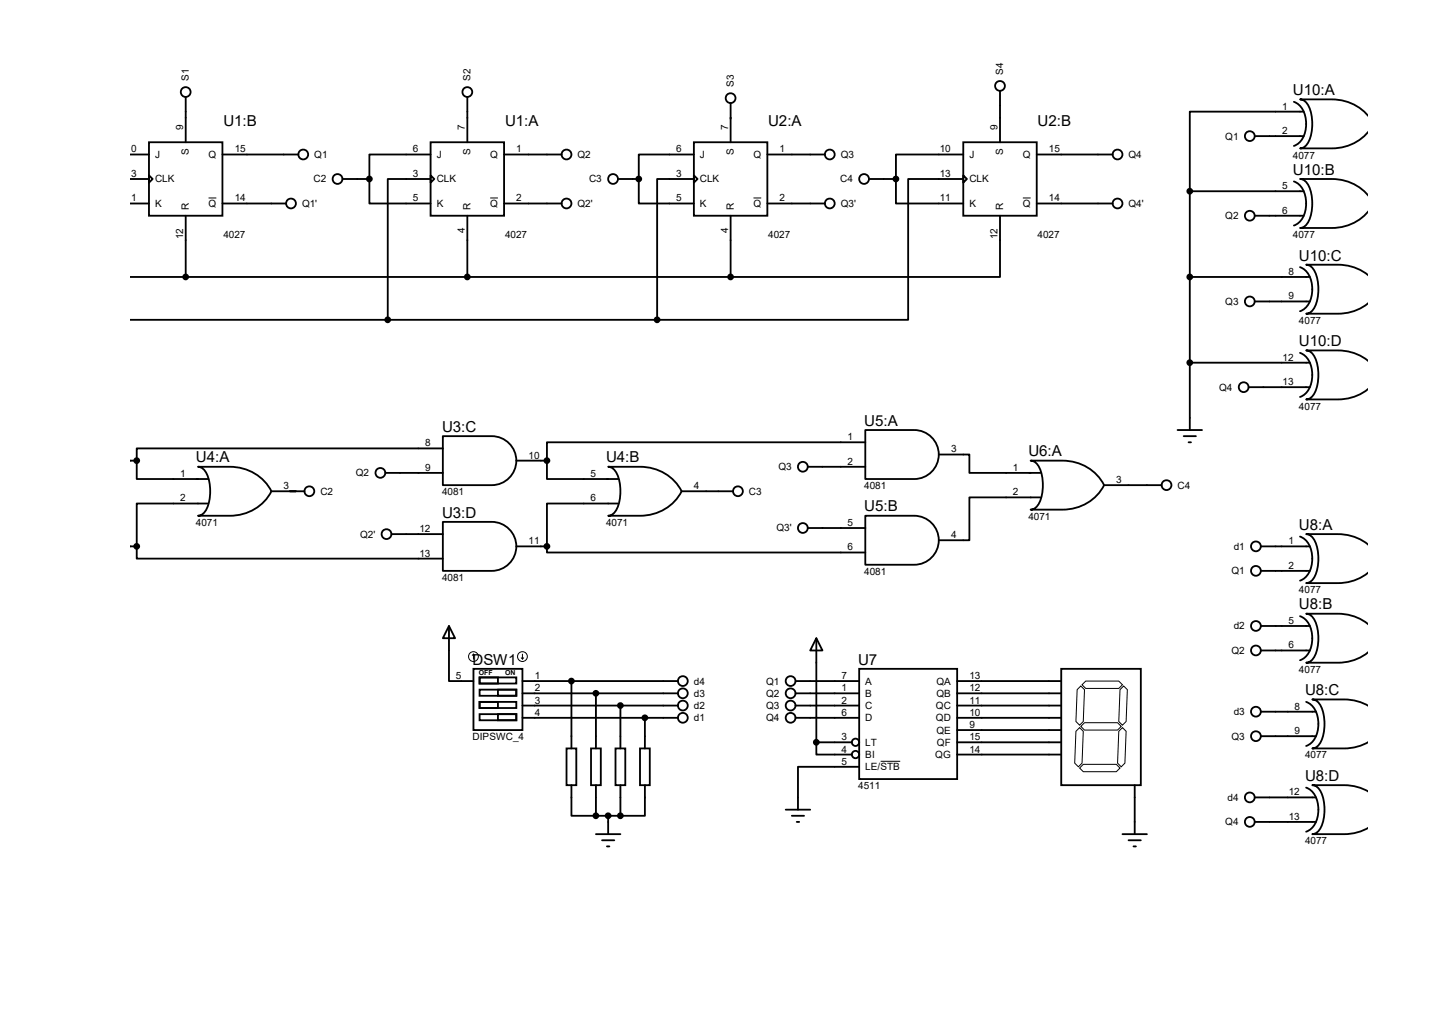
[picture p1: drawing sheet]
<svg xmlns="http://www.w3.org/2000/svg" width="297mm" height="210mm" viewBox="0 0 297 210" stroke-linecap="round" stroke-linejoin="round" font-family="sans-serif">
<g fill="none" stroke="#000" stroke-width=".38">
<path d="M207.4 18.8v10.7M27 32h3.9M27 37.1h3.9M30.9 29.5h15.2v15.2h-15.2zM30.9 36.4l.8 .7-.8 .8zM38.5 20.1v9.4M46.1 32h15.8M71 37.1h5.6M76.6 37.1v5.1h12.7M89.3 29.5h15.3v15.2h-15.3zM89.3 36.4l.8 .7-.8 .8zM89.3 32h-12.7v5.1"/>
<path d="M89.3 37.1h-8.9v29.2M96.9 20.1v9.4M104.6 32h11.9M128.2 37.1h4.3M132.5 37.1v5.1h11.4M143.9 29.5h15.3v15.2h-15.3zM143.9 36.4l.8 .7-.8 .8zM143.9 32h-11.4v5.1M143.9 37.1h-7.6v29.2M151.5 21.4v8.1M159.2 32h11.9M180.3 37.1h5.5"/>
<path d="M185.8 37.1v5.1h14M199.8 29.5h15.2v15.2h-15.2zM199.8 36.4l.8 .7-.8 .8zM199.8 32h-14v5.1M199.8 37.1h-11.4v29.2h-52.1M215 32h15.8M246.8 39.7v49.5M246.8 39.7h23.6M260.3 28.2h10.1M268.4 21.1a4.5 4.5 0 0 1 2.5 4.6 4.5 4.5 0 0 1-2.5 4.6M268.4 37.6a4.5 4.5 0 0 1 2.5 4.6 4.5 4.5 0 0 1-2.5 4.6M270.4 23.2h-23.6v16.5"/>
<path d="M283.7 23.9a9.7 9.7 0 0 0-7.4-3.3h-6.6a2.51 2.51 0 0 1 2.1 2.3 9.1 9.1 0 0 1-.7 7l-.9 .8-.5 .1h6.6a9.7 9.7 0 0 0 7.4-3.3M27 42.2h3.9M27 57.4h124.5M38.5 44.7v12.7M46.1 42.2h13.2M96.9 44.7v12.7M104.6 42.2h11.9M151.5 44.7v12.7M159.2 42.2h11.9M207.4 44.7v12.7h-55.9M215 42.2h15.8M246.8 57.4h24.9"/>
<path d="M260.3 44.7h10.1M269.7 55.4a4.5 4.5 0 0 1 2.5 4.6 4.5 4.5 0 0 1-2.5 4.6M283.7 40.4a9.7 9.7 0 0 0-7.4-3.3h-6.6a2.51 2.51 0 0 1 2.1 2.3 9.1 9.1 0 0 1-.7 7l-.9 .8-.5 .1h6.6a9.7 9.7 0 0 0 7.4-3.3M283.7 57l-.1-.1a10 10 0 0 0-6.1-2h-6.6a2.51 2.51 0 0 1 2.2 2.3 9.1 9.1 0 0 1-.7 7l-.9 .8-.6 .1h6.6a9.9 9.9 0 0 0 6.2-2.1M27 66.3h109.3M246.8 75.2h24.9M260.3 62.5h11.4M269.7 73.2a4.5 4.5 0 0 1 2.5 4.6 4.5 4.5 0 0 1-2.5 4.5M283.7 74.8l-.1-.1a10 10 0 0 0-6.1-2h-6.6a2.51 2.51 0 0 1 2.2 2.2 9.1 9.1 0 0 1-.7 7.1l-.9 .7-.6 .1h6.6a9.9 9.9 0 0 0 6.2-2.1M27 95.5h1.4M28.4 95.5v3.9h14.7M41.1 96.8h6.6a9.5 9.5 0 0 1 8.6 5.1 9.5 9.5 0 0 1-8.6 5.1h-6.6a2.51 2.51 0 0 0 2.1-2.3 9.1 9.1 0 0 0-.7-7l-.9-.8z"/>
<path d="M79.9 98.1h12M91.9 90.5h10.1a5.1 5.1 0 0 1 5.1 5 5.1 5.1 0 0 1-5.1 5.1h-10.1zM91.9 93h-63.5v2.5M107.1 95.5h6.3M113.4 95.5v3.9h14.8M126.1 96.8h6.7a9.5 9.5 0 0 1 8.6 5.1 9.5 9.5 0 0 1-8.6 5.1h-6.7a2.51 2.51 0 0 0 2.2-2.3 9.1 9.1 0 0 0-.7-7l-.9-.8zM167.6 96.8h11.9M179.5 89.2h10.1a5.1 5.1 0 0 1 5.1 5.1 5.1 5.1 0 0 1-5.1 5.1h-10.1zM179.5 91.7h-66.1v3.8M194.7 94.3h6.4v3.8h14.7M213.8 95.5h6.6a9.5 9.5 0 0 1 8.6 5.1 9.5 9.5 0 0 1-8.6 5.1h-6.6a2.51 2.51 0 0 0 2.1-2.2 9.1 9.1 0 0 0-.6-7.1l-1-.7zM244.3 89.2h5"/>
<path d="M245.5 90.5h2.6M246.5 91.7h.6M259 80.3h12.7M27 113.3h1.4M28.4 113.3v2.6h63.5M43.1 104.4h-14.7v8.9M56.3 101.9h6.9M81.2 110.8h10.7M91.9 108.2h10.1a5.1 5.1 0 0 1 5.1 5.1 5.1 5.1 0 0 1-5.1 5.1h-10.1zM107.1 113.3h6.3M113.4 113.3v1.3h66.1M128.2 104.4h-14.8v8.9"/>
<path d="M141.4 101.9h10.7M167.6 109.5h11.9M179.5 107h10.1a5.1 5.1 0 0 1 5.1 5.1 5.1 5.1 0 0 1-5.1 5h-10.1zM215.8 103.2h-14.7v8.9h-6.4M229 100.6h12M261.5 113.3h10.2M261.5 118.4h10.2M269.7 111.3a4.5 4.5 0 0 1 2.5 4.6 4.5 4.5 0 0 1-2.5 4.5M283.7 112.9l-.1-.1a10 10 0 0 0-6.1-2h-6.6a2.51 2.51 0 0 1 2.2 2.2 9.1 9.1 0 0 1-.7 7.1l-.9 .7-.6 .1h6.6a9.9 9.9 0 0 0 6.2-2.1M93.1 129.8l1.3 2.6h-2.5zM93.1 129.8v11.5h5.1M98.2 138.7h10.2v12.7h-10.2z"/>
<path d="M169.3 132.4l1.3 2.5h-2.5zM169.3 132.4v21.6M178.2 138.7h20.3v22.9h-20.3zM220.1 138.7h16.5v24.2h-16.5zM261.5 129.8h10.2M261.5 134.9h10.2M269.7 127.8a4.5 4.5 0 0 1 2.5 4.6 4.5 4.5 0 0 1-2.5 4.5M283.7 129.4l-.1-.1a10 10 0 0 0-6.1-2h-6.6a2.51 2.51 0 0 1 2.2 2.2 9.1 9.1 0 0 1-.7 7.1l-.9 .8-.6 .1h6.6a9.9 9.9 0 0 0 6.2-2.1M99.5 140.5h7.6v1.3h-7.6zM99.5 140.5h3.8v1.3h-3.8zM99.5 143h7.6v1.3h-7.6zM99.5 145.6h7.6v1.3h-7.6z"/>
<path d="M99.5 145.6h3.8v1.3h-3.8zM99.5 148.1h7.6v1.3h-7.6zM103.3 143h3.8v1.3h-3.8zM103.3 148.1h3.8v1.3h-3.8zM108.4 141.3h32.2M108.4 143.8h32.2M108.4 146.3h32.2M108.4 148.9h32.2M117.5 155.2h2v7.7h-2zM118.5 141.3v13.9M122.6 155.2h2v7.7h-2zM123.6 143.8v11.4"/>
<path d="M127.7 155.2h2v7.7h-2zM128.7 146.3v8.9M132.8 155.2h2v7.7h-2zM133.8 148.9v6.3M165 141.3h13.2M165 143.8h13.2M165 146.3h13.2M165 148.9h13.2M169.3 154v2.5h7.4M169.3 154h7.4M178.2 159h-12.7v8.9M198.5 141.3h21.6"/>
<path d="M198.5 143.8h21.6M198.5 146.3h21.6M198.5 148.9h21.6M198.5 154h21.6M198.5 151.4h21.6M198.5 156.5h21.6M261.5 147.6h11.5M261.5 152.7h11.5M270.9 145.6a4.5 4.5 0 0 1 2.6 4.6 4.5 4.5 0 0 1-2.6 4.5M283.7 146.3a9.8 9.8 0 0 0-4.9-1.2h-6.6a2.51 2.51 0 0 1 2.1 2.2 9.1 9.1 0 0 1-.6 7.1l-1 .7-.5 .1h6.6a10 10 0 0 0 4.9-1.2M118.5 162.9v6.3h5.1M123.6 162.9v6.3"/>
<path d="M123.6 169.2h5.1M123.6 173h5.1M124.9 174.3h2.5M125.9 175.6h.5M126.1 169.2v3.8M128.7 162.9v6.3M133.8 162.9v6.3h-5.1M163 167.9h5.1M164.2 169.2h2.6M165.3 170.5h.5M232.8 173h5.1M234.1 174.3h2.5"/>
<path d="M235.1 175.6h.5M235.4 162.9v10.1M260.3 165.4h12.7M260.3 170.5h12.7M270.9 163.4a4.5 4.5 0 0 1 2.6 4.5 4.5 4.5 0 0 1-2.6 4.6M283.7 164.1a9.8 9.8 0 0 0-4.9-1.2h-6.6a2.51 2.51 0 0 1 2.1 2.2 9.1 9.1 0 0 1-.6 7l-1 .8-.5 .1h6.6a10 10 0 0 0 4.9-1.2"/>
<circle cx="38.5" cy="19.1" r="1.02"/>
<circle cx="96.9" cy="19.1" r="1.02"/>
<circle cx="207.4" cy="17.8" r="1.02"/>
<circle cx="62.9" cy="32" r="1.02"/>
<circle cx="70" cy="37.1" r="1.02"/>
<circle cx="76.6" cy="37.1" r=".51"/>
<circle cx="117.5" cy="32" r="1.02"/>
<circle cx="127.2" cy="37.1" r="1.02"/>
<circle cx="132.5" cy="37.1" r=".51"/>
<circle cx="151.5" cy="20.4" r="1.02"/>
<circle cx="172.1" cy="32" r="1.02"/>
<circle cx="179.2" cy="37.1" r="1.02"/>
<circle cx="185.8" cy="37.1" r=".51"/>
<circle cx="231.8" cy="32" r="1.02"/>
<circle cx="246.8" cy="39.7" r=".51"/>
<circle cx="259.2" cy="28.2" r="1.02"/>
<circle cx="38.5" cy="57.4" r=".51"/>
<circle cx="60.4" cy="42.2" r="1.02"/>
<circle cx="96.9" cy="57.4" r=".51"/>
<circle cx="117.5" cy="42.2" r="1.02"/>
<circle cx="151.5" cy="57.4" r=".51"/>
<circle cx="172.1" cy="42.2" r="1.02"/>
<circle cx="231.8" cy="42.2" r="1.02"/>
<circle cx="246.8" cy="57.4" r=".51"/>
<circle cx="259.2" cy="44.7" r="1.02"/>
<circle cx="80.4" cy="66.3" r=".51"/>
<circle cx="136.3" cy="66.3" r=".51"/>
<circle cx="246.8" cy="75.2" r=".51"/>
<circle cx="259.2" cy="62.5" r="1.02"/>
<circle cx="28.4" cy="95.5" r=".51"/>
<circle cx="78.9" cy="98.1" r="1.02"/>
<circle cx="113.4" cy="95.5" r=".51"/>
<circle cx="166.5" cy="96.8" r="1.02"/>
<circle cx="258" cy="80.3" r="1.02"/>
<circle cx="28.4" cy="113.3" r=".51"/>
<circle cx="64.2" cy="101.9" r="1.02"/>
<circle cx="80.2" cy="110.8" r="1.02"/>
<circle cx="113.4" cy="113.3" r=".51"/>
<circle cx="153.1" cy="101.9" r="1.02"/>
<circle cx="166.5" cy="109.5" r="1.02"/>
<circle cx="242" cy="100.6" r="1.02"/>
<circle cx="260.5" cy="113.3" r="1.02"/>
<circle cx="260.5" cy="118.4" r="1.02"/>
<circle cx="260.5" cy="129.8" r="1.02"/>
<circle cx="260.5" cy="134.9" r="1.02"/>
<circle cx="118.5" cy="141.3" r=".51"/>
<circle cx="123.6" cy="143.8" r=".51"/>
<circle cx="128.7" cy="146.3" r=".51"/>
<circle cx="133.8" cy="148.9" r=".51"/>
<circle cx="141.6" cy="143.8" r="1.02"/>
<circle cx="141.6" cy="148.9" r="1.02"/>
<circle cx="141.6" cy="141.3" r="1.02"/>
<circle cx="141.6" cy="146.3" r="1.02"/>
<circle cx="164" cy="146.3" r="1.02"/>
<circle cx="164" cy="141.3" r="1.02"/>
<circle cx="164" cy="143.8" r="1.02"/>
<circle cx="164" cy="148.9" r="1.02"/>
<circle cx="169.3" cy="154" r=".51"/>
<circle cx="177.5" cy="154" r=".76"/>
<circle cx="177.5" cy="156.5" r=".76"/>
<circle cx="260.5" cy="147.6" r="1.02"/>
<circle cx="260.5" cy="152.7" r="1.02"/>
<circle cx="123.6" cy="169.2" r=".51"/>
<circle cx="126.1" cy="169.2" r=".51"/>
<circle cx="128.7" cy="169.2" r=".51"/>
<circle cx="259.2" cy="170.5" r="1.02"/>
<circle cx="259.2" cy="165.4" r="1.02"/>
</g>
<g fill="#000">
<circle cx="76.6" cy="37.1" r=".51"/>
<circle cx="132.5" cy="37.1" r=".51"/>
<circle cx="151.5" cy="24.4" r=".19"/>
<circle cx="185.8" cy="37.1" r=".51"/>
<circle cx="246.8" cy="39.7" r=".51"/>
<circle cx="38.5" cy="57.4" r=".51"/>
<circle cx="96.9" cy="57.4" r=".51"/>
<circle cx="151.5" cy="57.4" r=".51"/>
<circle cx="246.8" cy="57.4" r=".51"/>
<circle cx="80.4" cy="66.3" r=".51"/>
<circle cx="136.3" cy="66.3" r=".51"/>
<circle cx="246.8" cy="75.2" r=".51"/>
<circle cx="28.4" cy="95.5" r=".51"/>
<circle cx="113.4" cy="95.5" r=".51"/>
<circle cx="28.4" cy="113.3" r=".51"/>
<circle cx="113.4" cy="113.3" r=".51"/>
<circle cx="118.5" cy="141.3" r=".51"/>
<circle cx="123.6" cy="143.8" r=".51"/>
<circle cx="128.7" cy="146.3" r=".51"/>
<circle cx="133.8" cy="148.9" r=".51"/>
<circle cx="169.3" cy="154" r=".51"/>
<circle cx="123.6" cy="169.2" r=".51"/>
<circle cx="126.1" cy="169.2" r=".51"/>
<circle cx="128.7" cy="169.2" r=".51"/>
</g>
<g fill="none" stroke="#000" stroke-width=".21">
<path d="M43.3 41.1h1.6M101.7 41.1h1.6M156.3 41.1h1.6M212.2 41.1h1.6M98.2 135.7l-.2 .2M98.2 135.7l.3 .2M98.2 135.7v1M108.1 136.4l.3 .3M108.4 135.7v1M108.6 136.4l-.2 .3M182.7 157.9h4M223.2 151.7l.7-.8 .8 .8-.3 6.6-.7 .7-.8-.7z"/>
<path d="M223.4 143l.8-.7 .8 .7-.3 6.6-.8 .8-.7-.8zM223.9 159.3l.8-.8h6.9l.7 .8-.7 .8h-6.9zM224.2 150.7l.8-.8h6.8l.8 .8-.8 .7h-6.8zM224.4 142l.8-.7h6.9l.7 .7-.7 .8h-6.9zM232.1 151.7l.7-.8 .8 .8-.3 6.6-.7 .7-.8-.7zM232.3 143l.8-.7 .7 .7-.2 6.6-.8 .8-.7-.8z"/>
<circle cx="98.2" cy="136.2" r="1.02"/>
<circle cx="108.4" cy="136.2" r="1.02"/>
</g>
<g font-size="3.1">
<text x="268.2" y="19.8">U10:A</text>
<text x="46.4" y="26.1">U1:B</text>
<text x="104.8" y="26.1">U1:A</text>
<text x="159.3" y="26.1">U2:A</text>
<text x="215.2" y="26.1">U2:B</text>
<text x="268.2" y="36.3">U10:B</text>
<text x="269.4" y="54.1">U10:C</text>
<text x="269.4" y="71.8">U10:D</text>
<text x="91.7" y="89.6">U3:C</text>
<text x="179.3" y="88.3">U5:A</text>
<text x="40.6" y="95.9">U4:A</text>
<text x="125.7" y="95.9">U4:B</text>
<text x="213.3" y="94.7">U6:A</text>
<text x="91.7" y="107.4">U3:D</text>
<text x="179.3" y="106.1">U5:B</text>
<text x="269.4" y="109.9">U8:A</text>
<text x="269.4" y="126.4">U8:B</text>
<text x="98" y="137.8">DSW1</text>
<text x="178" y="137.8">U7</text>
<text x="270.7" y="144.2">U8:C</text>
<text x="270.7" y="162">U8:D</text>
</g>
<g font-size="2.1">
<text x="39.2" y="16.8" transform="rotate(-90 39.2 16.8)">S1</text>
<text x="97.6" y="16.8" transform="rotate(-90 97.6 16.8)">S2</text>
<text x="208.1" y="15.5" transform="rotate(-90 208.1 15.5)">S4</text>
<text x="152.2" y="18.1" transform="rotate(-90 152.2 18.1)">S3</text>
<text x="266" y="22.7">1</text>
<text x="38" y="27" transform="rotate(-90 38 27)">9</text>
<text x="96.4" y="27" transform="rotate(-90 96.4 27)">7</text>
<text x="151" y="27" transform="rotate(-90 151 27)">7</text>
<text x="206.9" y="27" transform="rotate(-90 206.9 27)">9</text>
<text x="254.2" y="29">Q1</text>
<text x="266" y="27.8">2</text>
<text x="26" y="31.6">10</text>
<text x="32.2" y="32.8">J</text>
<text x="39.2" y="32.2" transform="rotate(-90 39.2 32.2)">S</text>
<text x="43.3" y="32.8">Q</text>
<text x="48.7" y="31.6">15</text>
<text x="65.2" y="32.8">Q1</text>
<text x="85.6" y="31.6">6</text>
<text x="90.6" y="32.8">J</text>
<text x="97.6" y="32.2" transform="rotate(-90 97.6 32.2)">S</text>
<text x="101.7" y="32.8">Q</text>
<text x="107.1" y="31.6">1</text>
<text x="119.8" y="32.8">Q2</text>
<text x="140.2" y="31.6">6</text>
<text x="145.2" y="32.8">J</text>
<text x="152.2" y="32.2" transform="rotate(-90 152.2 32.2)">S</text>
<text x="156.3" y="32.8">Q</text>
<text x="161.7" y="31.6">1</text>
<text x="174.4" y="32.8">Q3</text>
<text x="194.9" y="31.6">10</text>
<text x="201.1" y="32.8">J</text>
<text x="208.1" y="32.2" transform="rotate(-90 208.1 32.2)">S</text>
<text x="212.2" y="32.8">Q</text>
<text x="217.6" y="31.6">15</text>
<text x="234.1" y="32.8">Q4</text>
<text x="268.2" y="32.9">4077</text>
<text x="26" y="36.7">13</text>
<text x="26" y="41.8">11</text>
<text x="32.2" y="37.8">CLK</text>
<text x="48.7" y="41.8">14</text>
<text x="65.1" y="37.8">C2</text>
<text x="85.6" y="36.7">3</text>
<text x="85.6" y="41.8">5</text>
<text x="90.6" y="37.8">CLK</text>
<text x="107.1" y="41.8">2</text>
<text x="122.2" y="37.8">C3</text>
<text x="140.2" y="36.7">3</text>
<text x="140.2" y="41.8">5</text>
<text x="145.2" y="37.8">CLK</text>
<text x="161.7" y="41.8">2</text>
<text x="174.3" y="37.8">C4</text>
<text x="194.9" y="36.7">13</text>
<text x="194.9" y="41.8">11</text>
<text x="201.1" y="37.8">CLK</text>
<text x="217.6" y="41.8">14</text>
<text x="266" y="39.2">5</text>
<text x="32.2" y="42.9">K</text>
<text x="39.2" y="43.5" transform="rotate(-90 39.2 43.5)">R</text>
<text x="43.3" y="42.9">Q</text>
<text x="62.7" y="42.9">Q1'</text>
<text x="90.6" y="42.9">K</text>
<text x="97.6" y="43.5" transform="rotate(-90 97.6 43.5)">R</text>
<text x="101.7" y="42.9">Q</text>
<text x="119.8" y="42.9">Q2'</text>
<text x="145.2" y="42.9">K</text>
<text x="152.2" y="43.5" transform="rotate(-90 152.2 43.5)">R</text>
<text x="156.3" y="42.9">Q</text>
<text x="174.4" y="42.9">Q3'</text>
<text x="201.1" y="42.9">K</text>
<text x="208.1" y="43.5" transform="rotate(-90 208.1 43.5)">R</text>
<text x="212.2" y="42.9">Q</text>
<text x="234.1" y="42.9">Q4'</text>
<text x="254.2" y="45.5">Q2</text>
<text x="266" y="44.3">6</text>
<text x="38" y="49.6" transform="rotate(-90 38 49.6)">12</text>
<text x="46.4" y="49.4">4027</text>
<text x="96.4" y="48.4" transform="rotate(-90 96.4 48.4)">4</text>
<text x="104.8" y="49.4">4027</text>
<text x="151" y="48.4" transform="rotate(-90 151 48.4)">4</text>
<text x="159.3" y="49.4">4027</text>
<text x="206.9" y="49.6" transform="rotate(-90 206.9 49.6)">12</text>
<text x="215.2" y="49.4">4027</text>
<text x="268.2" y="49.4">4077</text>
<text x="267.2" y="57">8</text>
<text x="254.2" y="63.2">Q3</text>
<text x="267.2" y="62.1">9</text>
<text x="269.4" y="67.2">4077</text>
<text x="266.1" y="74.8">12</text>
<text x="252.9" y="81">Q4</text>
<text x="266.1" y="79.9">13</text>
<text x="269.4" y="85">4077</text>
<text x="88.2" y="92.6">8</text>
<text x="109.6" y="95.1">10</text>
<text x="175.8" y="91.3">1</text>
<text x="197.3" y="93.9">3</text>
<text x="37.4" y="98.9">1</text>
<text x="58.8" y="101.5">3</text>
<text x="73.8" y="98.8">Q2</text>
<text x="88.2" y="97.7">9</text>
<text x="122.5" y="98.9">5</text>
<text x="143.9" y="101.5">4</text>
<text x="161.5" y="97.5">Q3</text>
<text x="175.8" y="96.4">2</text>
<text x="179.3" y="101.4">4081</text>
<text x="210.1" y="97.7">1</text>
<text x="231.6" y="100.2">3</text>
<text x="244.3" y="101.3">C4</text>
<text x="37.4" y="104">2</text>
<text x="66.5" y="102.6">C2</text>
<text x="91.7" y="102.7">4081</text>
<text x="122.5" y="104">6</text>
<text x="155.4" y="102.6">C3</text>
<text x="210.1" y="102.7">2</text>
<text x="213.3" y="107.8">4071</text>
<text x="40.6" y="109.1">4071</text>
<text x="74.7" y="111.5">Q2'</text>
<text x="87" y="110.4">12</text>
<text x="109.6" y="112.9">11</text>
<text x="125.7" y="109.1">4071</text>
<text x="161.1" y="110.2">Q3'</text>
<text x="175.8" y="109.1">5</text>
<text x="197.3" y="111.6">4</text>
<text x="267.2" y="112.9">1</text>
<text x="87" y="115.4">13</text>
<text x="175.8" y="114.2">6</text>
<text x="179.3" y="119.2">4081</text>
<text x="255.4" y="119.1">Q1</text>
<text x="255.9" y="114">d1</text>
<text x="267.2" y="118">2</text>
<text x="91.7" y="120.5">4081</text>
<text x="269.4" y="123">4077</text>
<text x="255.9" y="130.6">d2</text>
<text x="267.2" y="129.4">5</text>
<text x="255.4" y="135.6">Q2</text>
<text x="267.2" y="134.5">6</text>
<text x="94.5" y="140.8">5</text>
<text x="110.9" y="140.8">1</text>
<text x="110.9" y="143.4">2</text>
<text x="143.9" y="142">d4</text>
<text x="158.9" y="142">Q1</text>
<text x="174.5" y="140.8">7</text>
<text x="174.5" y="143.4">1</text>
<text x="179.5" y="142">A</text>
<text x="194.3" y="142">QA</text>
<text x="201.1" y="140.8">13</text>
<text x="201.1" y="143.4">12</text>
<text x="269.4" y="139.5">4077</text>
<text x="110.9" y="145.9">3</text>
<text x="110.9" y="148.5">4</text>
<text x="143.9" y="144.5">d3</text>
<text x="143.9" y="147.1">d2</text>
<text x="143.9" y="149.6">d1</text>
<text x="158.9" y="144.5">Q2</text>
<text x="158.9" y="147.1">Q3</text>
<text x="158.9" y="149.6">Q4</text>
<text x="174.5" y="145.9">2</text>
<text x="174.5" y="148.5">6</text>
<text x="179.5" y="144.5">B</text>
<text x="179.5" y="147.1">C</text>
<text x="179.5" y="149.6">D</text>
<text x="194.1" y="147.1">QC</text>
<text x="194.1" y="149.6">QD</text>
<text x="194.3" y="144.5">QB</text>
<text x="201.1" y="145.9">11</text>
<text x="201.1" y="148.5">10</text>
<text x="255.9" y="148.3">d3</text>
<text x="268.5" y="147.2">8</text>
<text x="98" y="153.5">DIPSWC_4</text>
<text x="174.5" y="153.5">3</text>
<text x="179.5" y="154.7">LT</text>
<text x="194.3" y="152.1">QE</text>
<text x="194.3" y="154.7">QF</text>
<text x="201.1" y="151">9</text>
<text x="201.1" y="153.5">15</text>
<text x="255.4" y="153.4">Q3</text>
<text x="268.5" y="152.3">9</text>
<text x="174.5" y="156.1">4</text>
<text x="174.5" y="158.6">5</text>
<text x="179.5" y="157.2">BI</text>
<text x="179.5" y="159.8">LE/STB</text>
<text x="194" y="157.2">QG</text>
<text x="201.1" y="156.1">14</text>
<text x="270.7" y="157.3">4077</text>
<text x="178" y="163.7">4511</text>
<text x="254.6" y="166.1">d4</text>
<text x="267.3" y="165">12</text>
<text x="254.2" y="171.2">Q4</text>
<text x="267.3" y="170.1">13</text>
<text x="270.7" y="175.1">4077</text>
</g>
<g font-size="1.4">
<text x="99.3" y="140.1">OFF</text>
<text x="104.8" y="140.1">ON</text>
</g>
</svg>
